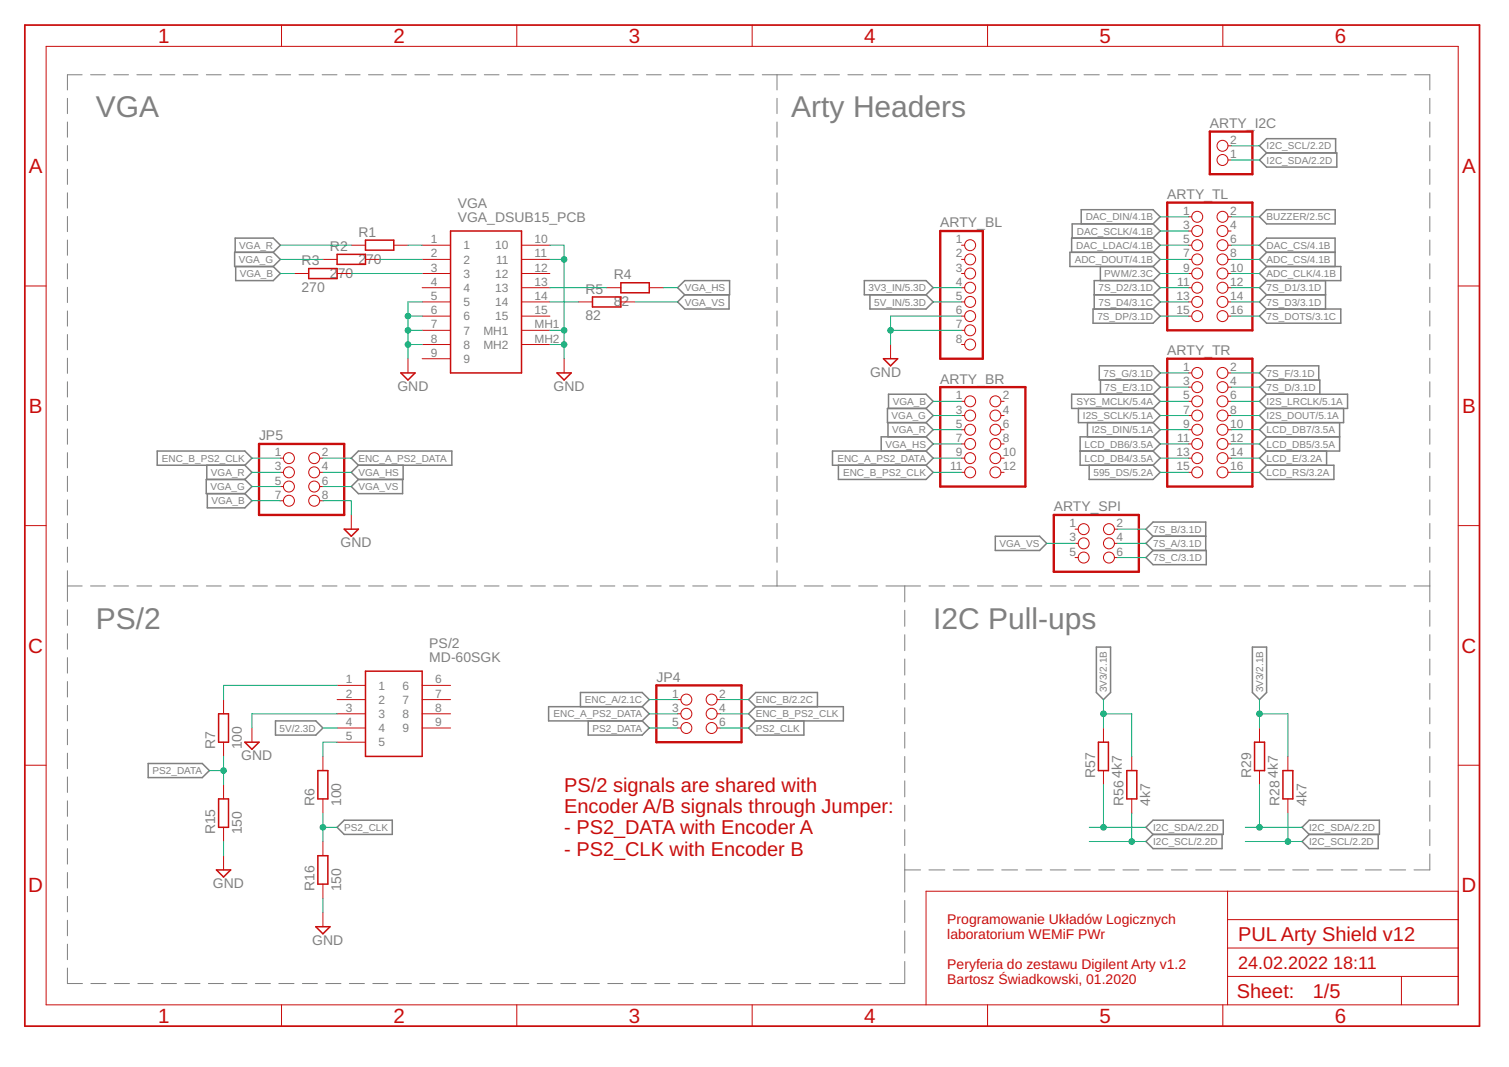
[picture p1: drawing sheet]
<svg xmlns="http://www.w3.org/2000/svg" width="297mm" height="210mm" viewBox="0 0 297 210" stroke-linecap="round" stroke-linejoin="round" font-family="sans-serif">
<g fill="none" stroke="#808080" stroke-width=".2">
<path d="M13.3 19.3v3.1M16.2 14.7h-2.9v3M17.8 14.7h2.9M22.4 14.7h2.9M26.9 14.7h3M31.5 14.7h2.9M36.1 14.7h2.9M40.6 14.7h2.9M45.2 14.7h2.9M49.7 14.7h2.9M54.3 14.7h2.9M58.9 14.7h2.9"/>
<path d="M63.4 14.7h2.9M68 14.7h2.9M72.5 14.7h2.9M77.1 14.7h2.9M81.7 14.7h2.9M86.2 14.7h2.9M90.8 14.7h2.9M95.3 14.7h2.9M99.9 14.7h2.9M104.5 14.7h2.9M109 14.7h2.9M113.6 14.7h2.9"/>
<path d="M118.1 14.7h2.9M122.7 14.7h2.9M127.3 14.7h2.9M131.8 14.7h2.9M136.4 14.7h2.9M140.9 14.7h2.9M145.5 14.7h2.9M150.1 14.7h5.9M153 14.7v3M153 19.3v3.1M157.6 14.7h3M162.2 14.7h3"/>
<path d="M166.9 14.7h3M171.5 14.7h3M176.2 14.7h3M180.8 14.7h3M185.5 14.7h3M190.1 14.7h3M194.8 14.7h3M199.4 14.7h3M204.1 14.7h3M208.7 14.7h3M213.4 14.7h3M218 14.7h3"/>
<path d="M222.7 14.7h3M227.3 14.7h3M232 14.7h3M236.6 14.7h3M241.3 14.7h3M245.9 14.7h3M250.6 14.7h3M255.2 14.7h3M259.9 14.7h3M264.5 14.7h3M269.2 14.7h3M273.8 14.7h3"/>
<path d="M278.4 14.7h3.1v3M281.5 19.3v3.1M13.3 24v3M13.3 28.6v3M13.3 33.3v3M13.3 37.9v3M153 24v3M153 28.6v3M153 33.3v3M153 37.9v3M281.5 24v3M281.5 28.6v3"/>
<path d="M281.5 33.3v3M281.5 37.9v3M13.3 42.6v3M13.3 47.2v3M13.3 51.9v3M13.3 56.5v3M153 42.6v3M153 47.2v3M153 51.9v3M153 56.5v3M281.5 42.6v3M281.5 47.2v3"/>
<path d="M281.5 51.9v3M281.5 56.5v3M13.3 61.2v3M13.3 65.8v3M13.3 70.5v2.9M13.3 75.1v3M13.3 79.8v2.9M153 61.2v3M153 65.8v3M153 70.5v2.9M153 75.1v3M153 79.8v2.9"/>
<path d="M281.5 61.2v3M281.5 65.8v3M281.5 70.5v2.9M281.5 75.1v3M281.5 79.8v2.9M13.3 84.4v3M13.3 89v3M13.3 93.7v3M13.3 98.3v3M153 84.4v3M153 89v3M153 93.7v3"/>
<path d="M153 98.3v3M281.5 84.4v3M281.5 89v3M281.5 93.7v3M281.5 98.3v3M13.3 103v3M13.3 107.6v3M13.3 112.3v6M13.3 120v3M13.3 115.3h2.9M17.8 115.3h2.9M22.4 115.3h2.9"/>
<path d="M26.9 115.3h3M31.5 115.3h2.9M36.1 115.3h2.9M40.6 115.3h2.9M45.2 115.3h2.9M49.7 115.3h2.9M54.3 115.3h2.9M58.9 115.3h2.9M63.4 115.3h2.9M68 115.3h2.9M72.5 115.3h2.9M77.1 115.3h2.9"/>
<path d="M81.7 115.3h2.9M86.2 115.3h2.9M90.8 115.3h2.9M95.3 115.3h2.9M99.9 115.3h2.9M104.5 115.3h2.9M109 115.3h2.9M113.6 115.3h2.9M118.1 115.3h2.9M122.7 115.3h2.9M127.3 115.3h2.9M131.8 115.3h2.9"/>
<path d="M136.4 115.3h2.9M140.9 115.3h2.9M145.5 115.3h2.9M150.1 115.3h6.6M153 103v3M153 107.6v3M153 112.3v3M158.3 115.3h3.7M163.7 115.3h3.7M169 115.3h3.7M174.4 115.3h6.8M178.1 115.3v3.1"/>
<path d="M182.9 115.3h3.1M187.6 115.3h3.2M192.4 115.3h3.1M197.2 115.3h3.1M202 115.3h3.1M206.7 115.3h3.1M211.5 115.3h3.1M216.3 115.3h3.1M221 115.3h3.2M225.8 115.3h3.1M230.6 115.3h3.1M235.4 115.3h3.1"/>
<path d="M240.1 115.3h3.2M244.9 115.3h3.2M249.7 115.3h3.1M254.5 115.3h3.1M259.2 115.3h3.2M264 115.3h3.1M268.8 115.3h3.1M273.6 115.3h3.1M278.3 115.3h3.2M281.5 103v3M281.5 107.6v3M281.5 112.3v6.1"/>
<path d="M13.3 124.7v3M13.3 129.4v3M13.3 134.1v3M13.3 138.8v3M178.1 120.1v3.1M178.1 124.9v3.1M178.1 129.6v3.2M178.1 134.5v3.1M178.1 139.2v3.2M281.5 120.1v3.1M281.5 124.9v3.1M281.5 129.6v3.2"/>
<path d="M281.5 134.5v3.1M281.5 139.2v3.2M13.3 143.5v3M13.3 148.2v3M13.3 152.8v3.1M13.3 157.5v3.1M178.1 144v3.2M178.1 148.8v3.2M178.1 153.6v3.2M178.1 158.4v3.1M281.5 144v3.2M281.5 148.8v3.2"/>
<path d="M281.5 153.6v3.2M281.5 158.4v3.1M13.3 162.2v3.1M13.3 166.9v3.1M13.3 171.6v3.1M13.3 176.3v3.1M178.1 163.2v3.1M178.1 168v7.5M178.1 177.1v4.4M178.1 171.1h3.1M182.9 171.1h3.1M187.6 171.1h3.2"/>
<path d="M192.4 171.1h3.1M197.2 171.1h3.1M202 171.1h3.1M206.7 171.1h3.1M211.5 171.1h3.1M216.3 171.1h3.1M221 171.1h3.2M225.8 171.1h3.1M230.6 171.1h3.1M235.4 171.1h3.1M240.1 171.1h3.2M244.9 171.1h3.2"/>
<path d="M249.7 171.1h3.1M254.5 171.1h3.1M259.2 171.1h3.2M264 171.1h3.1M268.8 171.1h3.1M273.6 171.1h3.1M281.5 168v3.1h-3.2M281.5 163.2v3.1M13.3 190.4v3.1h2.9M13.3 181v3.1M13.3 185.7v3.1M17.9 193.5h3"/>
<path d="M22.5 193.5h3M27.1 193.5h3M31.8 193.5h2.9M36.4 193.5h3M41 193.5h3M45.6 193.5h3M50.3 193.5h2.9M54.9 193.5h3M59.5 193.5h3M64.1 193.5h3M68.8 193.5h2.9M73.4 193.5h3"/>
<path d="M78 193.5h3M82.6 193.5h3M87.2 193.5h3M91.9 193.5h2.9M96.5 193.5h3M101.1 193.5h3M105.7 193.5h3M110.4 193.5h2.9M115 193.5h3M119.6 193.5h3M124.2 193.5h3M128.9 193.5h2.9"/>
<path d="M133.5 193.5h3M138.1 193.5h3M142.7 193.5h3M147.4 193.5h2.9M152 193.5h3M156.6 193.5h3M161.2 193.5h3M165.9 193.5h2.9M170.5 193.5h3M178.1 189.1v4.4h-3M178.1 183.1v4.4"/>
</g>
<g fill="none" stroke="#808080" stroke-width=".3">
<path d="M249.3 30.1l-1.4-1.4 1.4-1.4h13.6v2.8M249.3 30.1h13.8v2.8h-13.8l-1.4-1.4zM46.3 49.6v-2.8h7.5l1.4 1.4-1.4 1.4M46.4 52.4v2.8h7.4l1.4-1.4-1.4-1.4M53.8 49.6h-7.6v2.8h7.6M53.8 49.6l1.4 1.4-1.4 1.4M133.4 56.6l1.4-1.4h8.8v2.8h-8.8zM134.8 58l-1.4 1.4 1.4 1.4h8.7v-2.8M170.1 55.2h12.2l1.4 1.4-1.4 1.4h-12.2zM171.2 58v2.8h11.1l1.4-1.4-1.4-1.4M212.8 44v-2.7h14.2l1.4 1.4-1.4 1.3M215.4 58h11.6"/>
<path d="M216.6 52.4v2.8M227 55.2h-11.6v5.6M227 49.6h-16.4v2.8h16.4M227 46.8h-16.1v2.8M227 46.8l1.4 1.4-1.4 1.4M227 49.6l1.4 1.4-1.4 1.4M227 44h-15.9v2.8M227 52.4l1.4 1.4-1.4 1.4M227 55.2l1.4 1.4-1.4 1.4M227 58l1.4 1.4-1.4 1.4M227 44l1.4 1.4-1.4 1.4M247.9 42.7l1.4-1.4h13.5v2.7h-13.5z"/>
<path d="M249.3 52.4h14.6v2.8h-14.6M249.3 49.6h13.5M249.3 49.6l-1.4-1.4 1.4-1.4h13.5v5.6M249.3 58h11.6M249.3 58l-1.4 1.4 1.4 1.4M249.3 55.2l-1.4 1.4 1.4 1.4M249.3 52.4l-1.4 1.4 1.4 1.4M249.3 49.6l-1.4 1.4 1.4 1.4M260.9 55.2v5.6M215.2 60.8h11.8l1.4 1.4-1.4 1.4h-11.8zM216.4 72h10.6l1.4 1.4-1.4 1.4h-10.6zM216.6 74.8v2.8"/>
<path d="M227 77.6h-16.1v2.7h16.1M227 77.6l1.4 1.4-1.4 1.3M227 74.8l1.4 1.4-1.4 1.4M249.3 77.6h16v2.7h-16M249.3 60.8h14.6v2.8h-14.6l-1.4-1.4zM249.3 74.8l-1.4 1.4 1.4 1.4M249.3 74.8h10.5v2.8M249.3 74.8l-1.4-1.4 1.4-1.4h10.3v2.8M249.3 77.6l-1.4 1.4 1.4 1.3M30.9 88.7h17.3l1.4 1.4-1.4 1.4h-17.3zM40.7 91.5v2.8M40.8 97.1v2.8h7.4l1.4-1.4-1.4-1.4"/>
<path d="M48.2 94.3h-7.6v2.8h7.6M48.2 94.3l1.4 1.4-1.4 1.4M48.2 91.5l1.4 1.4-1.4 1.4M69.2 90.1l1.3-1.4h18.4v2.8h-18.4zM70.5 94.3l-1.3 1.4 1.3 1.4h8.7v-2.8M70.5 91.5l-1.3 1.4 1.3 1.4M79.4 91.5v2.8h-8.9M165 91.5v2.8h17.3l1.4-1.4-1.4-1.4M174.8 83.1v2.8M174.9 80.3v-2.7h7.4l1.4 1.4-1.4 1.3M182.3 80.3h-7.6v2.8h7.6M182.3 80.3l1.4 1.4-1.4 1.4"/>
<path d="M182.3 88.7h-18.4v2.8h18.4M182.3 83.1l1.4 1.4-1.4 1.4M182.3 85.9h-8.8v2.8M182.3 85.9l1.4 1.4-1.4 1.4M182.3 88.7l1.4 1.4-1.4 1.4M212.3 80.3v2.8h14.7M212.6 88.7h14.4M214.1 83.1v2.8M214.4 91.5v2.8h12.6l1.4-1.4-1.4-1.4M227 85.9h-14.4v5.6h14.4M227 80.3l1.4 1.4-1.4 1.4M227 83.1l1.4 1.4-1.4 1.4"/>
<path d="M227 85.9l1.4 1.4-1.4 1.4M227 88.7l1.4 1.4-1.4 1.4M247.9 92.9l1.4-1.4h13.3v2.8h-13.3zM249.3 85.9h14.4M249.3 80.3l-1.4 1.4 1.4 1.4M249.3 83.1l-1.4 1.4 1.4 1.4M249.3 85.9l-1.4 1.4 1.4 1.4M249.3 88.7l-1.4 1.4 1.4 1.4M261.1 88.7v2.8M263.7 83.1v5.6h-14.4M264.5 80.3v2.8h-15.2M195.9 105.5h8.7l1.4 1.4-1.4 1.4h-8.7z"/>
<path d="M227 108.3h10.4v2.8h-10.4l-1.4-1.4zM227 105.5h10.3M227 105.5l-1.4-1.4 1.4-1.4h10.3v5.6M227 105.5l-1.4 1.4 1.4 1.4M114.3 139v-2.8h12.1l1.4 1.4-1.4 1.4M126.4 139l1.4 1.4-1.4 1.4M126.4 139h-18.4v2.8h18.4M148.8 139h17.2v2.8h-17.2M148.8 139l-1.4-1.4 1.4-1.4h12.1v2.8M148.8 139l-1.4 1.4 1.4 1.4M215.8 127.3h2.8v8.9l-1.4 1.4-1.4-1.4zM246.5 127.3h2.8v8.9l-1.4 1.4-1.4-1.4z"/>
<path d="M29.2 150.2h10.6l1.4 1.4-1.4 1.4h-10.6zM54.2 141.8h8l1.4 1.4-1.4 1.4h-8zM115.8 141.8v2.8h10.6l1.4-1.4-1.4-1.4M148.8 141.8l-1.4 1.4 1.4 1.4h9.4v-2.8M67.8 161.4h9.4v2.7h-9.4l-1.4-1.3zM227 161.4h13.8v2.7h-13.8l-1.4-1.3zM227 164.1l-1.4 1.4 1.4 1.4h13.6v-2.8M257.7 164.1l-1.4 1.4 1.4 1.4h13.6v-2.8M257.7 161.4h13.8v2.7h-13.8l-1.4-1.3z"/>
</g>
<g fill="none" stroke="#c90d0c" stroke-width=".3">
<path d="M60.8 52.8h5.6v2h-5.6zM66.4 50h5.5v2h-5.5zM71.9 47.2h5.6v2h-5.6zM88.7 45.4h14v28h-14zM116.6 58.4h5.6v2h-5.6zM122.2 55.6h5.6v2h-5.6zM78.9 73.4h2.8l-1.4 1.4zM109.6 73.4h2.8l-1.4 1.4zM173.9 70.6h2.8l-1.4 1.4zM67.8 104.1h2.7l-1.3 1.4zM71.9 132h11.2v16.8h-11.2zM43 157.2h2v5.6h-2z"/>
<path d="M43 140.4h2v5.6h-2zM48.2 146h2.8l-1.4 1.4zM62.6 151.6h1.9v5.6h-1.9zM216.2 146h2v5.6h-2zM221.8 151.6h2v5.6h-2zM247 146h1.9v5.6h-1.9zM252.5 151.6h2v5.6h-2zM42.6 171.1h2.8l-1.4 1.4zM62.6 168.3h1.9v5.6h-1.9zM62.2 182.3h2.8l-1.4 1.4z"/>
</g>
<g fill="none" stroke="#c90d0c" stroke-width=".2">
<path d="M9.1 9.1h277.9v188.6h-277.9zM55.4 4.9v4.2M101.7 4.9v4.2M148.1 4.9v4.2M194.4 4.9v4.2M240.7 4.9v4.2M241.7 31.5h.6M241.7 28.7h.6M4.9 56.3h4.2M58 53.8h2.8M63.6 51h2.8M66.4 53.8h2.8"/>
<path d="M69.2 48.2h2.7M71.9 51h2.8M77.5 48.2h2.8M83.1 48.2h5.6M83.1 51h5.6M83.1 53.8h5.6M83.1 56.6h5.6M83.1 59.4h5.6M102.7 48.2h5.5M102.7 51h5.5M102.7 53.8h5.5M102.7 56.6h5.5"/>
<path d="M102.7 59.4h5.5M113.8 59.4h2.8M119.4 56.6h2.8M122.2 59.4h2.8M127.8 56.6h2.8M189.3 48.2h.6M189.3 51h.6M189.3 53.8h.6M189.3 56.6h.6M189.3 59.4h.6M234 48.2h.6M234 51h.6"/>
<path d="M234 53.8h.6M234 56.6h.6M234 59.4h.6M234 42.7h.6M234 45.4h.6M241.7 48.2h.6M241.7 51h.6M241.7 53.8h.6M241.7 56.6h.6M241.7 59.4h.6M241.7 42.7h.6M241.7 45.4h.6"/>
<path d="M287 56.3h4.2M80.3 70.6v2.8M83.1 62.2h5.6M83.1 65h5.6M83.1 67.8h5.6M83.1 70.6h5.6M102.7 62.2h5.5M102.7 65h5.5M102.7 67.8h5.5M111 70.6v2.8M175.3 67.8v2.8M189.3 62.2h.6"/>
<path d="M189.3 65h.6M189.3 67.8h.6M189.3 79h.6M197 79h.7M234 62.2h.6M234 79h.6M234 73.4h.6M234 76.2h.6M241.7 62.2h.6M241.7 79h.6M241.7 73.4h.6M241.7 76.2h.6"/>
<path d="M55.2 90.1h.6M55.2 92.9h.6M55.2 95.7h.6M55.2 98.5h.6M62.9 90.1h.7M62.9 92.9h.7M62.9 95.7h.7M62.9 98.5h.7M189.3 81.7h.6M189.3 84.5h.6M189.3 87.3h.6M189.3 90.1h.6"/>
<path d="M189.3 92.9h.6M197 81.7h.7M197 84.5h.7M197 87.3h.7M197 90.1h.7M197 92.9h.7M234 81.7h.6M234 84.5h.6M234 87.3h.6M234 90.1h.6M234 92.9h.6M241.7 81.7h.6"/>
<path d="M241.7 84.5h.6M241.7 87.3h.6M241.7 90.1h.6M241.7 92.9h.6M4.9 103.4h4.2M69.2 101.3v2.8M211.6 104.1h.6M211.6 106.9h.6M211.6 109.7h.6M219.4 104.1h.6M219.4 106.9h.6M219.4 109.7h.6"/>
<path d="M287 103.4h4.2M44 137.6v2.8M66.4 134.8h5.5M66.4 137.6h5.5M83.1 134.8h5.6M83.1 137.6h5.6M133.4 137.6h.6M141.2 137.6h.6M4.9 150.5h4.2M44 146v2.8M44 154.4v2.8M49.6 143.2v2.8"/>
<path d="M63.6 148.8v2.8M63.6 157.2v2.8M66.4 140.4h5.5M66.4 143.2h5.5M66.4 146h5.5M83.1 140.4h5.6M83.1 143.2h5.6M133.4 140.4h.6M133.4 143.2h.6M141.2 140.4h.6M141.2 143.2h.6M217.2 143.2v2.8"/>
<path d="M217.2 151.6v2.8M222.8 148.8v2.8M222.8 157.2v2.8M247.9 143.2v2.8M247.9 151.6v2.8M253.5 148.8v2.8M253.5 157.2v2.8M287 150.5h4.2M44 162.8v2.7M44 168.3v2.8M63.6 165.5v2.8M63.6 173.9v2.8"/>
<path d="M63.6 179.5v2.8M241.6 175.3v22.4M287 175.3h-104.7v22.4M55.4 197.7v4.2M101.7 197.7v4.2M148.1 197.7v4.2M194.4 197.7v4.2M240.7 197.7v4.2M241.6 192.1h45.4M241.6 186.5h45.4M241.6 180.9h45.4M275.9 192.1v5.6"/>
<circle cx="240.6" cy="28.7" r="1.08"/>
<circle cx="240.6" cy="31.5" r="1.08"/>
<circle cx="191" cy="56.6" r="1.08"/>
<circle cx="191" cy="59.4" r="1.08"/>
<circle cx="191" cy="53.8" r="1.08"/>
<circle cx="191" cy="48.2" r="1.08"/>
<circle cx="191" cy="51" r="1.08"/>
<circle cx="235.7" cy="51" r="1.08"/>
<circle cx="235.7" cy="48.2" r="1.08"/>
<circle cx="235.7" cy="42.7" r="1.08"/>
<circle cx="235.7" cy="53.8" r="1.08"/>
<circle cx="235.7" cy="56.6" r="1.08"/>
<circle cx="235.7" cy="59.4" r="1.08"/>
<circle cx="235.7" cy="45.4" r="1.08"/>
<circle cx="240.6" cy="56.6" r="1.08"/>
<circle cx="240.6" cy="59.4" r="1.08"/>
<circle cx="240.6" cy="42.7" r="1.08"/>
<circle cx="240.6" cy="53.8" r="1.08"/>
<circle cx="240.6" cy="48.2" r="1.08"/>
<circle cx="240.6" cy="45.4" r="1.08"/>
<circle cx="240.6" cy="51" r="1.08"/>
<circle cx="191" cy="67.8" r="1.08"/>
<circle cx="191" cy="65" r="1.08"/>
<circle cx="191" cy="62.2" r="1.08"/>
<circle cx="191" cy="79" r="1.08"/>
<circle cx="195.9" cy="79" r="1.08"/>
<circle cx="235.7" cy="73.4" r="1.08"/>
<circle cx="235.7" cy="62.2" r="1.08"/>
<circle cx="235.7" cy="79" r="1.08"/>
<circle cx="235.7" cy="76.2" r="1.08"/>
<circle cx="240.6" cy="73.4" r="1.08"/>
<circle cx="240.6" cy="76.2" r="1.08"/>
<circle cx="240.6" cy="79" r="1.08"/>
<circle cx="240.6" cy="62.2" r="1.08"/>
<circle cx="56.9" cy="98.5" r="1.08"/>
<circle cx="56.9" cy="95.7" r="1.08"/>
<circle cx="56.9" cy="90.1" r="1.08"/>
<circle cx="56.9" cy="92.9" r="1.08"/>
<circle cx="61.8" cy="90.1" r="1.08"/>
<circle cx="61.8" cy="98.5" r="1.08"/>
<circle cx="61.8" cy="92.9" r="1.08"/>
<circle cx="61.8" cy="95.7" r="1.08"/>
<circle cx="191" cy="90.1" r="1.08"/>
<circle cx="191" cy="84.5" r="1.08"/>
<circle cx="191" cy="92.9" r="1.08"/>
<circle cx="191" cy="87.3" r="1.08"/>
<circle cx="191" cy="81.7" r="1.08"/>
<circle cx="195.9" cy="84.5" r="1.08"/>
<circle cx="195.9" cy="87.3" r="1.08"/>
<circle cx="195.9" cy="90.1" r="1.08"/>
<circle cx="195.9" cy="92.9" r="1.08"/>
<circle cx="195.9" cy="81.7" r="1.08"/>
<circle cx="235.7" cy="90.1" r="1.08"/>
<circle cx="235.7" cy="92.9" r="1.08"/>
<circle cx="235.7" cy="84.5" r="1.08"/>
<circle cx="235.7" cy="87.3" r="1.08"/>
<circle cx="235.7" cy="81.7" r="1.08"/>
<circle cx="240.6" cy="84.5" r="1.08"/>
<circle cx="240.6" cy="92.9" r="1.08"/>
<circle cx="240.6" cy="81.7" r="1.08"/>
<circle cx="240.6" cy="87.3" r="1.08"/>
<circle cx="240.6" cy="90.1" r="1.08"/>
<circle cx="213.3" cy="104.1" r="1.08"/>
<circle cx="213.3" cy="109.7" r="1.08"/>
<circle cx="213.3" cy="106.9" r="1.08"/>
<circle cx="218.3" cy="106.9" r="1.08"/>
<circle cx="218.3" cy="109.7" r="1.08"/>
<circle cx="218.3" cy="104.1" r="1.08"/>
<circle cx="135.1" cy="137.6" r="1.08"/>
<circle cx="140.1" cy="137.6" r="1.08"/>
<circle cx="135.1" cy="143.2" r="1.08"/>
<circle cx="135.1" cy="140.4" r="1.08"/>
<circle cx="140.1" cy="140.4" r="1.08"/>
<circle cx="140.1" cy="143.2" r="1.08"/>
</g>
<path d="M4.9 4.9h286.3v197h-286.3z" fill="none" stroke="#c90d0c" stroke-width=".34"/>
<path d="M229.8 39.9h16.7v25.1h-16.7zM238.1 25.9h8.4v8.4h-8.4zM185.1 45.4h8.4v25.2h-8.4zM185.1 76.2h16.7v19.5h-16.7zM229.8 70.6h16.7v25.1h-16.7zM51 87.3h16.8v14h-16.8zM207.4 101.3h16.8v11.2h-16.8zM129.2 134.8h16.8v11.2h-16.8z" fill="none" stroke="#c90d0c" stroke-width=".47"/>
<g fill="none" stroke="#0dab76" stroke-width=".2">
<path d="M242.3 28.7h5.6M242.3 31.5h5.6M55.2 53.8h2.8M55.2 51h8.4M55.2 48.2h14M69.2 53.8h13.9M74.7 51h8.4M80.3 48.2h2.8M83.1 59.4h-2.8v11.2M108.2 51h2.8M108.2 48.2h2.8v22.4M108.2 59.4h5.6"/>
<path d="M108.2 56.6h11.2M125 59.4h8.4M130.6 56.6h2.8M183.7 59.4h5.6M183.7 56.6h5.6M228.4 53.8h5.6M228.4 51h5.6M228.4 48.2h5.6M228.4 59.4h5.6M228.4 56.6h5.6M228.4 42.7h5.6M228.4 45.4h5.6"/>
<path d="M242.3 53.8h5.6M242.3 51h5.6M242.3 48.2h5.6M242.3 59.4h5.6M242.3 56.6h5.6M242.3 42.7h5.6M80.3 62.2h2.8M80.3 65h2.8M80.3 67.8h2.8M108.2 65h2.8M108.2 67.8h2.8M175.3 65h14"/>
<path d="M183.7 79h5.6M189.3 62.2h-14v5.6M228.4 79h5.6M228.4 62.2h5.6M228.4 73.4h5.6M228.4 76.2h5.6M242.3 79h5.6M242.3 62.2h5.6M242.3 73.4h5.6M242.3 76.2h5.6M49.6 98.5h5.6M49.6 95.7h5.6"/>
<path d="M49.6 92.9h5.6M49.6 90.1h5.6M63.6 98.5h5.6v2.8M63.6 95.7h5.6M63.6 92.9h5.6M63.6 90.1h5.6M183.7 81.7h5.6M183.7 92.9h5.6M183.7 84.5h5.6M183.7 87.3h5.6M183.7 90.1h5.6M228.4 81.7h5.6"/>
<path d="M228.4 92.9h5.6M228.4 84.5h5.6M228.4 87.3h5.6M228.4 90.1h5.6M242.3 81.7h5.6M242.3 92.9h5.6M242.3 84.5h5.6M242.3 87.3h5.6M242.3 90.1h5.6M206 106.9h5.6M220 106.9h5.6M220 104.1h5.6"/>
<path d="M220 109.7h5.6M66.4 134.8h-22.4v2.8M127.8 137.6h5.6M141.8 137.6h5.6M217.2 137.6v5.6M247.9 137.6v5.6M41.2 151.6h2.8M44 148.8v5.6M63.6 160v5.5M63.6 143.2h2.8M66.4 140.4h-16.8v2.8M66.4 146h-2.8v2.8"/>
<path d="M127.8 140.4h5.6M127.8 143.2h5.6M141.8 140.4h5.6M141.8 143.2h5.6M217.2 140.4h5.6v8.4M217.2 154.4v8.4M222.8 160v5.5M247.9 140.4h5.6v8.4M247.9 154.4v8.4M253.5 160v5.5M44 165.5v2.8M63.6 176.7v2.8"/>
<path d="M63.6 162.8h2.8M214.4 165.5h11.2M214.4 162.8h11.2M245.1 165.5h11.2M245.1 162.8h11.2"/>
</g>
<g fill="#0dab76" stroke="#0dab76" stroke-width=".2">
<circle cx="80.3" cy="65" r=".55"/>
<circle cx="80.3" cy="67.8" r=".55"/>
<circle cx="80.3" cy="62.2" r=".55"/>
<circle cx="111" cy="51" r=".55"/>
<circle cx="111" cy="67.8" r=".55"/>
<circle cx="111" cy="65" r=".55"/>
<circle cx="175.3" cy="65" r=".55"/>
<circle cx="247.9" cy="140.4" r=".55"/>
<circle cx="217.2" cy="140.4" r=".55"/>
<circle cx="253.5" cy="165.5" r=".55"/>
<circle cx="222.8" cy="165.5" r=".55"/>
<circle cx="247.9" cy="162.8" r=".55"/>
<circle cx="217.2" cy="162.8" r=".55"/>
<circle cx="44" cy="151.6" r=".55"/>
<circle cx="63.6" cy="162.8" r=".55"/>
</g>
<g font-size="5.9" fill="#808080">
<text x="18.9" y="23.1">VGA</text>
<text x="155.7" y="23.1">Arty Headers</text>
<text x="18.9" y="123.7">PS/2</text>
<text x="183.7" y="123.7">I2C Pull-ups</text>
</g>
<g font-size="4" fill="#c90d0c">
<text x="31.1" y="8.5">1</text>
<text x="77.4" y="8.5">2</text>
<text x="123.8" y="8.5">3</text>
<text x="170.1" y="8.5">4</text>
<text x="216.4" y="8.5">5</text>
<text x="262.8" y="8.5">6</text>
<text x="5.7" y="34.1">A</text>
<text x="287.8" y="34.1">A</text>
<text x="5.7" y="81.3">B</text>
<text x="287.8" y="81.3">B</text>
<text x="5.5" y="128.4">C</text>
<text x="287.7" y="128.4">C</text>
<text x="5.5" y="175.5">D</text>
<text x="287.7" y="175.5">D</text>
<text x="31.1" y="201.2">1</text>
<text x="77.4" y="201.2">2</text>
<text x="123.8" y="201.2">3</text>
<text x="170.1" y="201.2">4</text>
<text x="216.4" y="201.2">5</text>
<text x="262.8" y="201.2">6</text>
</g>
<g font-size="3.9" fill="#c90d0c">
<text x="111" y="155.8">PS/2 signals are shared with</text>
<text x="111" y="160">Encoder A/B signals through Jumper:</text>
<text x="111" y="164.2">- PS2_DATA with Encoder A</text>
<text x="111" y="168.3">- PS2_CLK with Encoder B</text>
<text x="243.7" y="185.1">PUL Arty Shield v12</text>
<text x="243.5" y="196.4">Sheet:</text>
<text x="258.4" y="196.3">1/5</text>
</g>
<g font-size="3.5" fill="#c90d0c">
<text x="243.7" y="190.7">24.02.2022</text>
<text x="262.4" y="190.7">18:11</text>
</g>
<g font-size="2.8" fill="#808080">
<text x="238.2" y="25.2">ARTY_I2C</text>
<text x="90.1" y="40.8">VGA</text>
<text x="229.8" y="39.2">ARTY_TL</text>
<text x="70.5" y="46.6">R1</text>
<text x="90.1" y="43.6">VGA_DSUB15_PCB</text>
<text x="185.1" y="44.7">ARTY_BL</text>
<text x="59.4" y="52.2">R3</text>
<text x="65" y="49.4">R2</text>
<text x="70.5" y="51.9">270</text>
<text x="59.4" y="57.4">270</text>
<text x="65" y="54.7">270</text>
<text x="115.2" y="57.8">R5</text>
<text x="120.8" y="55">R4</text>
<text x="115.2" y="63">82</text>
<text x="120.8" y="60.2">82</text>
<text x="229.8" y="69.9">ARTY_TR</text>
<text x="78.2" y="76.9">GND</text>
<text x="109" y="76.9">GND</text>
<text x="171.3" y="74.1">GND</text>
<text x="185.1" y="75.5">ARTY_BR</text>
<text x="51" y="86.6">JP5</text>
<text x="207.4" y="100.6">ARTY_SPI</text>
<text x="67" y="107.6">GND</text>
<text x="84.5" y="130.2">MD-60SGK</text>
<text x="84.5" y="127.4">PS/2</text>
<text x="129.2" y="134.1">JP4</text>
<text x="42.4" y="147.4" transform="rotate(-90 42.4 147.4)">R7</text>
<text x="47.5" y="149.5">GND</text>
<text x="47.6" y="147.4" transform="rotate(-90 47.6 147.4)">100</text>
<text x="215.6" y="153" transform="rotate(-90 215.6 153)">R57</text>
<text x="220.8" y="153" transform="rotate(-90 220.8 153)">4k7</text>
<text x="246.3" y="153" transform="rotate(-90 246.3 153)">R29</text>
<text x="251.6" y="153" transform="rotate(-90 251.6 153)">4k7</text>
<text x="61.9" y="158.6" transform="rotate(-90 61.9 158.6)">R6</text>
<text x="67.2" y="158.6" transform="rotate(-90 67.2 158.6)">100</text>
<text x="221.1" y="158.6" transform="rotate(-90 221.1 158.6)">R56</text>
<text x="226.4" y="158.6" transform="rotate(-90 226.4 158.6)">4k7</text>
<text x="251.9" y="158.6" transform="rotate(-90 251.9 158.6)">R28</text>
<text x="257.2" y="158.6" transform="rotate(-90 257.2 158.6)">4k7</text>
<text x="42.4" y="164.2" transform="rotate(-90 42.4 164.2)">R15</text>
<text x="47.6" y="164.2" transform="rotate(-90 47.6 164.2)">150</text>
<text x="41.9" y="174.6">GND</text>
<text x="61.9" y="175.3" transform="rotate(-90 61.9 175.3)">R16</text>
<text x="67.2" y="175.3" transform="rotate(-90 67.2 175.3)">150</text>
<text x="61.5" y="185.8">GND</text>
</g>
<g font-size="2.8" fill="#c90d0c">
<text x="186.5" y="181.7">Programowanie Układów Logicznych</text>
<text x="186.5" y="184.7">laboratorium WEMiF PWr</text>
<text x="186.5" y="190.5">Peryferia do zestawu Digilent Arty v1.2</text>
<text x="186.5" y="193.5">Bartosz Świadkowski, 01.2020</text>
</g>
<g font-size="2.3" fill="#808080">
<text x="242.1" y="28.3">2</text>
<text x="242.1" y="31.1">1</text>
<text x="84.8" y="47.8">1</text>
<text x="105.2" y="47.8">10</text>
<text x="188.2" y="47.8">1</text>
<text x="232.9" y="42.3">1</text>
<text x="232.9" y="45">3</text>
<text x="232.9" y="47.8">5</text>
<text x="242.1" y="42.3">2</text>
<text x="242.1" y="45">4</text>
<text x="242.1" y="47.8">6</text>
<text x="84.8" y="50.6">2</text>
<text x="84.8" y="53.4">3</text>
<text x="91.3" y="49.1">1</text>
<text x="91.3" y="51.9">2</text>
<text x="97.5" y="49.1">10</text>
<text x="97.6" y="51.9">11</text>
<text x="105.2" y="50.6">11</text>
<text x="105.2" y="53.4">12</text>
<text x="188.2" y="50.6">2</text>
<text x="188.2" y="53.4">3</text>
<text x="232.9" y="50.6">7</text>
<text x="232.9" y="53.4">9</text>
<text x="242.1" y="50.6">8</text>
<text x="242.1" y="53.4">10</text>
<text x="84.8" y="56.2">4</text>
<text x="84.8" y="59">5</text>
<text x="91.3" y="54.7">3</text>
<text x="91.3" y="57.4">4</text>
<text x="97.5" y="54.7">12</text>
<text x="97.5" y="57.4">13</text>
<text x="105.2" y="56.2">13</text>
<text x="105.2" y="59">14</text>
<text x="188.2" y="56.2">4</text>
<text x="188.2" y="59">5</text>
<text x="231.6" y="59">13</text>
<text x="231.7" y="56.2">11</text>
<text x="242.1" y="56.2">12</text>
<text x="242.1" y="59">14</text>
<text x="84.8" y="61.8">6</text>
<text x="84.8" y="64.6">7</text>
<text x="91.3" y="60.2">5</text>
<text x="91.3" y="63">6</text>
<text x="91.3" y="65.8">7</text>
<text x="95.2" y="65.8">MH1</text>
<text x="97.5" y="60.2">14</text>
<text x="97.5" y="63">15</text>
<text x="105.2" y="61.8">15</text>
<text x="105.2" y="64.6">MH1</text>
<text x="188.2" y="61.8">6</text>
<text x="188.2" y="64.6">7</text>
<text x="231.6" y="61.8">15</text>
<text x="242.1" y="61.8">16</text>
<text x="84.8" y="67.4">8</text>
<text x="84.8" y="70.2">9</text>
<text x="91.3" y="68.6">8</text>
<text x="91.3" y="71.4">9</text>
<text x="95.2" y="68.6">MH2</text>
<text x="105.2" y="67.4">MH2</text>
<text x="188.2" y="67.4">8</text>
<text x="232.9" y="73">1</text>
<text x="232.9" y="75.8">3</text>
<text x="242.1" y="73">2</text>
<text x="242.1" y="75.8">4</text>
<text x="188.2" y="78.6">1</text>
<text x="188.2" y="81.4">3</text>
<text x="197.4" y="78.6">2</text>
<text x="197.4" y="81.4">4</text>
<text x="232.9" y="78.6">5</text>
<text x="232.9" y="81.4">7</text>
<text x="242.1" y="78.6">6</text>
<text x="242.1" y="81.4">8</text>
<text x="54.1" y="89.7">1</text>
<text x="63.3" y="89.7">2</text>
<text x="188.2" y="84.2">5</text>
<text x="188.2" y="86.9">7</text>
<text x="188.2" y="89.7">9</text>
<text x="197.4" y="84.2">6</text>
<text x="197.4" y="86.9">8</text>
<text x="197.4" y="89.7">10</text>
<text x="231.6" y="89.7">13</text>
<text x="231.7" y="86.9">11</text>
<text x="232.9" y="84.2">9</text>
<text x="242.1" y="84.2">10</text>
<text x="242.1" y="86.9">12</text>
<text x="242.1" y="89.7">14</text>
<text x="54.1" y="92.5">3</text>
<text x="54.1" y="95.3">5</text>
<text x="63.3" y="92.5">4</text>
<text x="63.3" y="95.3">6</text>
<text x="187" y="92.5">11</text>
<text x="197.4" y="92.5">12</text>
<text x="231.6" y="92.5">15</text>
<text x="242.1" y="92.5">16</text>
<text x="54.1" y="98.1">7</text>
<text x="63.3" y="98.1">8</text>
<text x="210.5" y="103.7">1</text>
<text x="210.5" y="106.5">3</text>
<text x="219.8" y="103.7">2</text>
<text x="219.8" y="106.5">4</text>
<text x="210.5" y="109.3">5</text>
<text x="219.8" y="109.3">6</text>
<text x="68.1" y="134.4">1</text>
<text x="68.1" y="137.2">2</text>
<text x="74.5" y="135.7">1</text>
<text x="79.2" y="135.7">6</text>
<text x="85.7" y="134.4">6</text>
<text x="85.7" y="137.2">7</text>
<text x="132.3" y="137.2">1</text>
<text x="141.6" y="137.2">2</text>
<text x="68.1" y="140">3</text>
<text x="68.1" y="142.8">4</text>
<text x="74.5" y="138.5">2</text>
<text x="74.5" y="141.2">3</text>
<text x="79.2" y="138.5">7</text>
<text x="79.2" y="141.2">8</text>
<text x="85.7" y="140">8</text>
<text x="85.7" y="142.8">9</text>
<text x="132.3" y="140">3</text>
<text x="132.3" y="142.8">5</text>
<text x="141.6" y="140">4</text>
<text x="141.6" y="142.8">6</text>
<text x="68.1" y="145.6">5</text>
<text x="74.5" y="144">4</text>
<text x="74.5" y="146.8">5</text>
<text x="79.2" y="144">9</text>
</g>
<g font-size="2" fill="#808080">
<text x="249.3" y="29.4">I2C_SCL/2.2D</text>
<text x="249.3" y="32.2">I2C_SDA/2.2D</text>
<text x="212" y="46.1">DAC_SCLK/4.1B</text>
<text x="213.7" y="43.3">DAC_DIN/4.1B</text>
<text x="249.3" y="43.3">BUZZER/2.5C</text>
<text x="47" y="51.7">VGA_G</text>
<text x="47.1" y="48.9">VGA_R</text>
<text x="211.5" y="51.7">ADC_DOUT/4.1B</text>
<text x="211.9" y="48.9">DAC_LDAC/4.1B</text>
<text x="249.3" y="51.7">ADC_CS/4.1B</text>
<text x="249.3" y="48.9">DAC_CS/4.1B</text>
<text x="47.2" y="54.5">VGA_B</text>
<text x="134.8" y="57.3">VGA_HS</text>
<text x="171" y="57.3">3V3_IN/5.3D</text>
<text x="216.2" y="57.3">7S_D2/3.1D</text>
<text x="217.3" y="54.5">PWM/2.3C</text>
<text x="249.3" y="57.3">7S_D1/3.1D</text>
<text x="249.3" y="54.5">ADC_CLK/4.1B</text>
<text x="134.8" y="60.1">VGA_VS</text>
<text x="172.1" y="60.1">5V_IN/5.3D</text>
<text x="216" y="62.9">7S_DP/3.1D</text>
<text x="216.2" y="60.1">7S_D4/3.1C</text>
<text x="249.3" y="62.9">7S_DOTS/3.1C</text>
<text x="249.3" y="60.1">7S_D3/3.1D</text>
<text x="217.2" y="74.1">7S_G/3.1D</text>
<text x="217.4" y="76.9">7S_E/3.1D</text>
<text x="249.3" y="74.1">7S_F/3.1D</text>
<text x="249.3" y="76.9">7S_D/3.1D</text>
<text x="175.5" y="82.4">VGA_G</text>
<text x="175.7" y="79.7">VGA_B</text>
<text x="211.9" y="79.7">SYS_MCLK/5.4A</text>
<text x="213.2" y="82.4">I2S_SCLK/5.1A</text>
<text x="249.3" y="79.7">I2S_LRCLK/5.1A</text>
<text x="249.3" y="82.4">I2S_DOUT/5.1A</text>
<text x="174.3" y="88">VGA_HS</text>
<text x="175.6" y="85.2">VGA_R</text>
<text x="213.5" y="88">LCD_DB6/3.5A</text>
<text x="214.9" y="85.2">I2S_DIN/5.1A</text>
<text x="249.3" y="85.2">LCD_DB7/3.5A</text>
<text x="249.3" y="88">LCD_DB5/3.5A</text>
<text x="31.9" y="90.8">ENC_B_PS2_CLK</text>
<text x="41.5" y="93.6">VGA_R</text>
<text x="70.5" y="93.6">VGA_HS</text>
<text x="70.5" y="90.8">ENC_A_PS2_DATA</text>
<text x="164.8" y="90.8">ENC_A_PS2_DATA</text>
<text x="166" y="93.6">ENC_B_PS2_CLK</text>
<text x="213.5" y="90.8">LCD_DB4/3.5A</text>
<text x="215.2" y="93.6">595_DS/5.2A</text>
<text x="249.3" y="90.8">LCD_E/3.2A</text>
<text x="249.3" y="93.6">LCD_RS/3.2A</text>
<text x="41.4" y="96.4">VGA_G</text>
<text x="41.6" y="99.2">VGA_B</text>
<text x="70.5" y="96.4">VGA_VS</text>
<text x="196.8" y="107.6">VGA_VS</text>
<text x="227" y="104.8">7S_B/3.1D</text>
<text x="227" y="107.6">7S_A/3.1D</text>
<text x="227" y="110.4">7S_C/3.1D</text>
<text x="217.9" y="136.2" transform="rotate(-90 217.9 136.2)">3V3/2.1B</text>
<text x="248.6" y="136.2" transform="rotate(-90 248.6 136.2)">3V3/2.1B</text>
<text x="55" y="143.9">5V/2.3D</text>
<text x="109" y="141.1">ENC_A_PS2_DATA</text>
<text x="115.1" y="138.3">ENC_A/2.1C</text>
<text x="116.6" y="143.9">PS2_DATA</text>
<text x="148.8" y="143.9">PS2_CLK</text>
<text x="148.8" y="141.1">ENC_B_PS2_CLK</text>
<text x="148.8" y="138.3">ENC_B/2.2C</text>
<text x="30" y="152.3">PS2_DATA</text>
<text x="67.7" y="163.5">PS2_CLK</text>
<text x="227" y="166.3">I2C_SCL/2.2D</text>
<text x="227" y="163.5">I2C_SDA/2.2D</text>
<text x="257.7" y="166.3">I2C_SCL/2.2D</text>
<text x="257.7" y="163.5">I2C_SDA/2.2D</text>
</g>
</svg>
